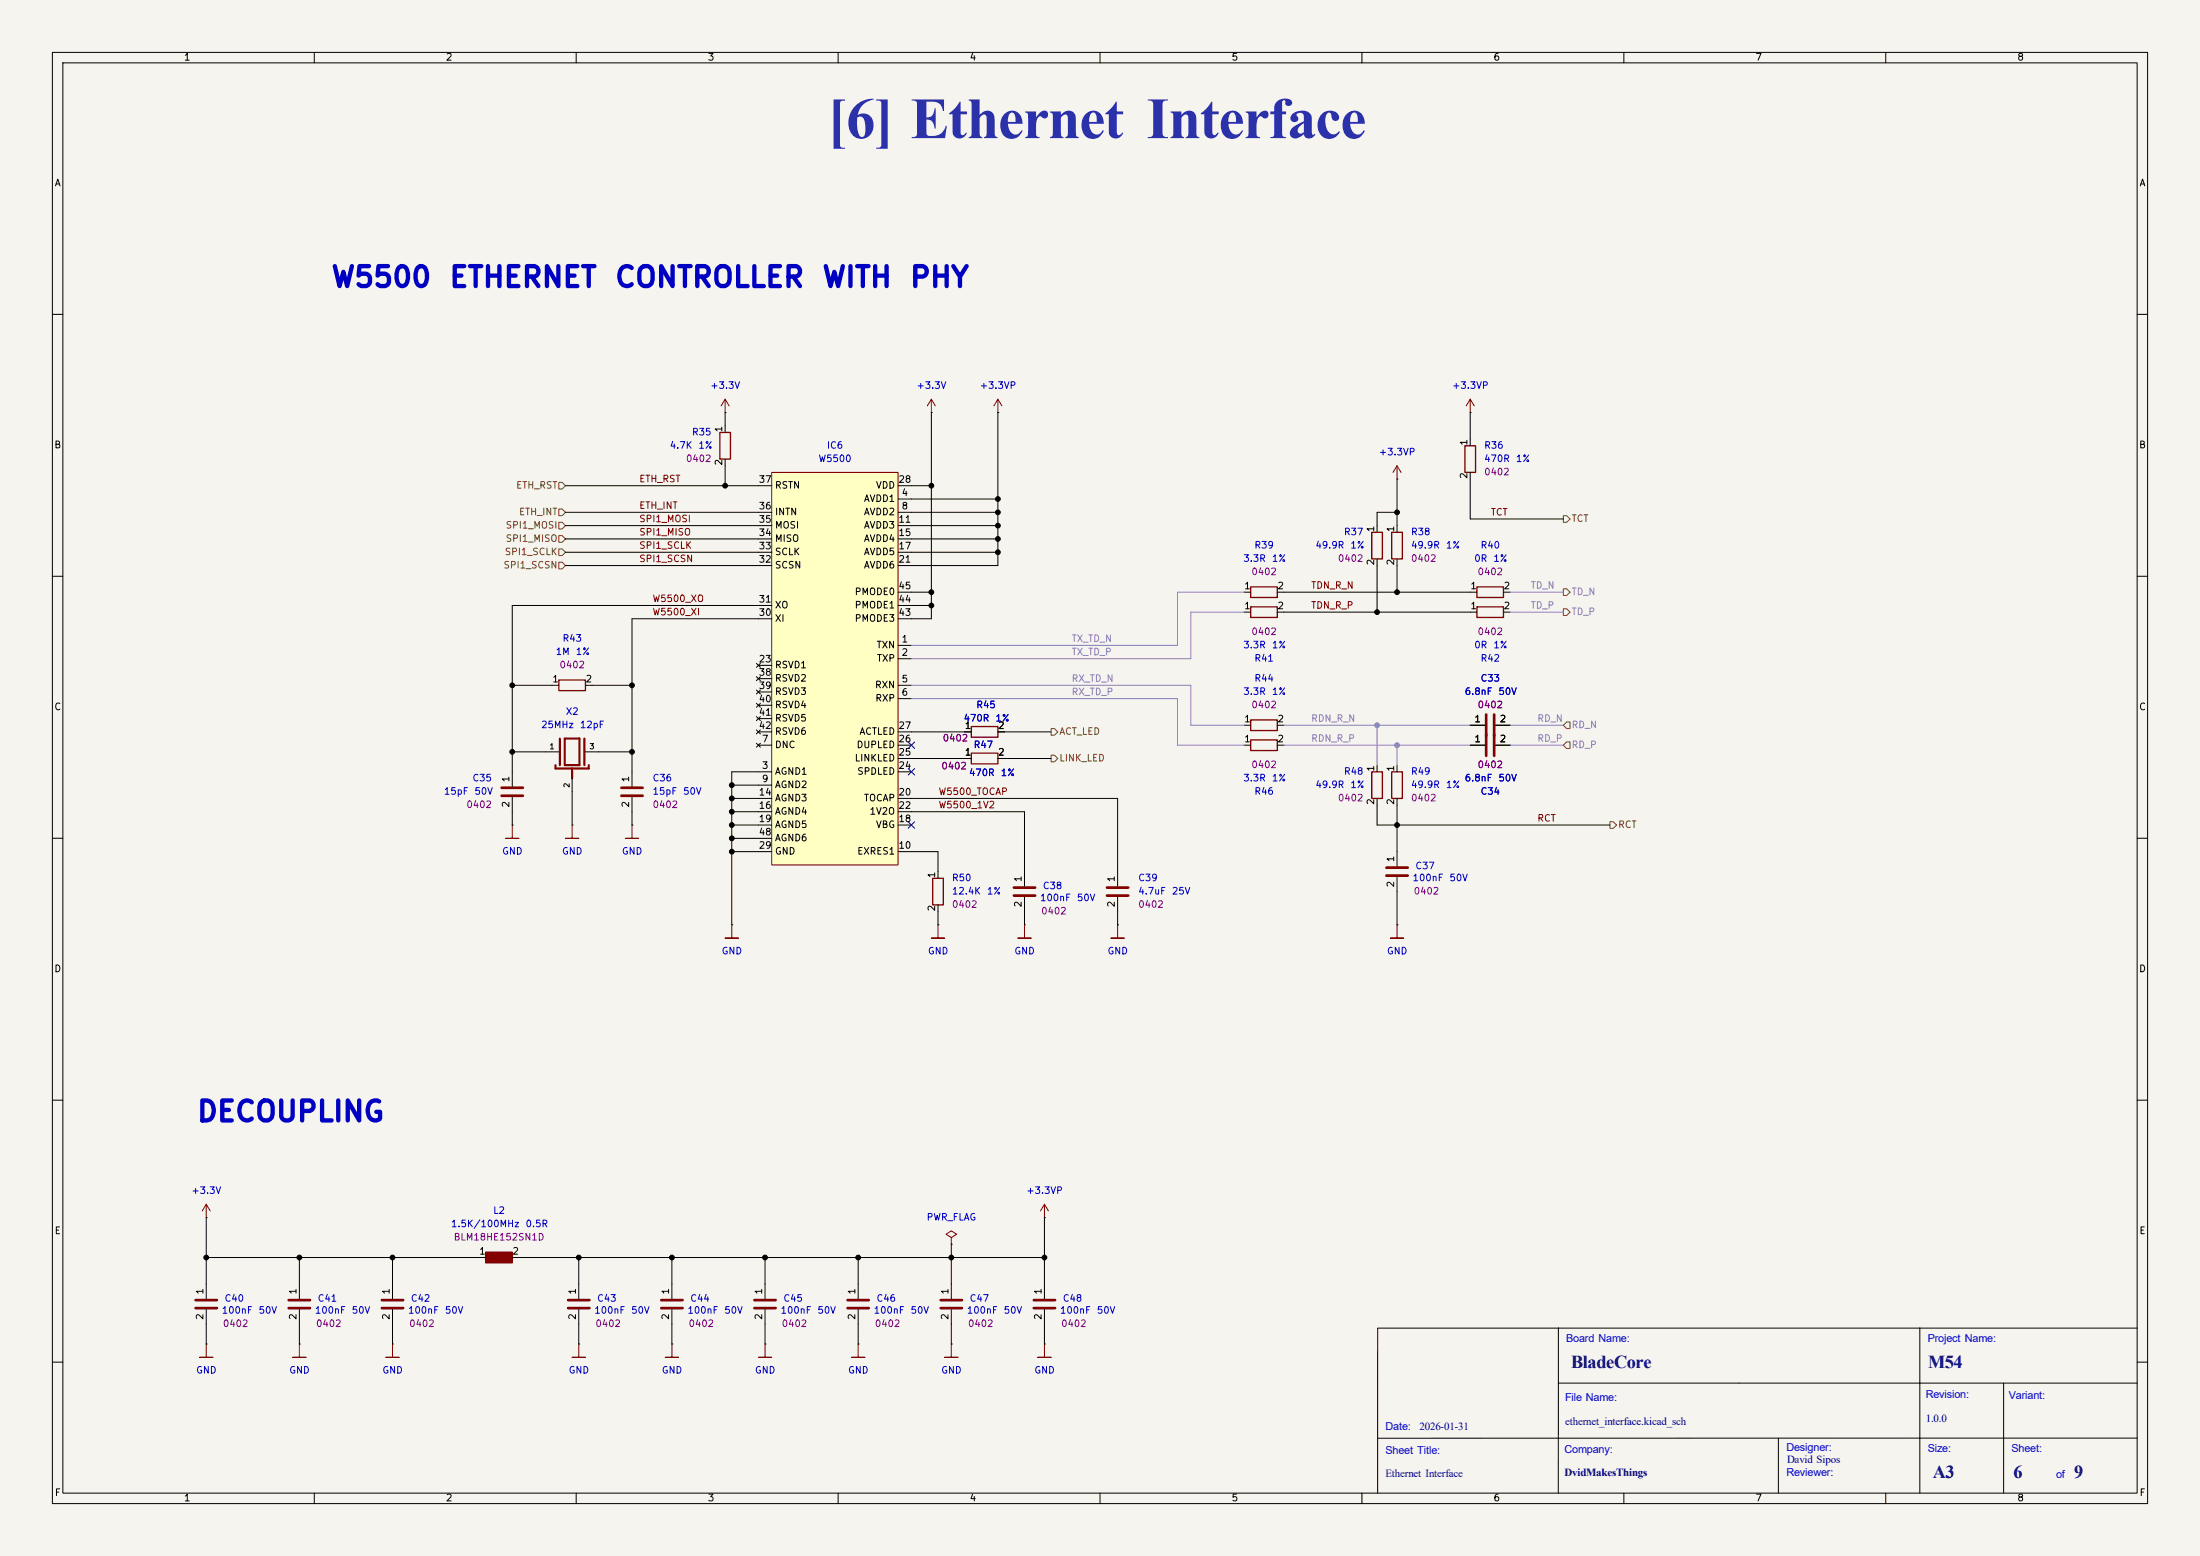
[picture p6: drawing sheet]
<svg xmlns="http://www.w3.org/2000/svg" width="420mm" height="297mm" viewBox="0 0 420 297" stroke-linecap="round" stroke-linejoin="round" font-family="sans-serif">
<path d="M0 0h420v297h-420z" fill="#f5f4ef" stroke="#f5f4ef" stroke-width=".19"/>
<g fill="none" stroke="#000" stroke-width=".19">
<path d="M10 10h400v277h-400zM12 12h396v273h-396zM60 10v2M110 10v2M160 10v2M210 10v2M260 10v2M310 10v2M360 10v2M10 60h2M408 60h2M10 110h2"/>
<path d="M408 110h2M10 160h2M104.1 143.5h2.6M109.2 148.6v2.5M111.8 143.5h2.5M184.1 144.8h1.3M190.5 144.8h1.3M408 160h2M10 210h2M408 210h2M181.6 237.5h.1M146 256.5h.1"/>
<path d="M146 245.1v2.8M146 249.9v2.8M163.8 256.5h.1M163.8 245.1v2.8M163.8 249.9v2.8M181.6 256.5h.1M263 253.5v31.5M297.5 253.5v31.5M366.5 253.5v31.5M408 253.5h-144.9M10 260h2M297.5 264h110.5"/>
<path d="M339.5 274.5v10.5M382.5 264v21M408 260h2M408 274.5h-144.9M60 285v2M110 285v2M160 285v2M210 285v2M260 285v2M310 285v2M360 285v2"/>
</g>
<path d="M181.6 236.2l1-.6-1-.7-1 .7 1 .6v1.3M146 256.5v2.6h1.3h-2.5h1.2M163.8 256.5v2.6h1.3h-2.5h1.2M181.6 256.5v2.6h1.3h-2.6h1.3" fill="none" stroke="#840000" stroke-width=".19"/>
<path d="M185.4 143.8h5.1v2h-5.1z" fill="none" stroke="#840000" stroke-width=".25"/>
<path d="M144 248.2h4.1M144 249.7h4.1M161.8 248.2h4.1M161.8 249.7h4.1" fill="none" stroke="#840000" stroke-width=".51"/>
<path d="M106 146.1v.6h6.4v-.6M106.9 141v5.1M107.8 141h2.8v5.1h-2.8zM109.2 146.7v1.9M111.6 141v5.1" fill="none" stroke="#840000" stroke-width=".41"/>
<path d="M147.3 90.2h24.1v74.9h-24.1z" fill="#ffffc3"/>
<g fill="none" stroke="#840000" stroke-width=".19">
<path d="M138.4 76.2l-.7 1.3M138.4 76.2l.8 1.3M138.4 76.2v2.5M177.8 76.2l-.8 1.3M177.8 76.2l.8 1.3M177.8 76.2v2.5M190.5 76.2l-.8 1.3M190.5 76.2l.8 1.3M190.5 76.2v2.5M280.7 76.2l-.8 1.3M280.7 76.2l.7 1.3M280.7 76.2v2.5"/>
<path d="M147.3 90.2h24.1v74.9h-24.1zM266.7 88.9l-.8 1.3M266.7 88.9l.8 1.3M266.7 88.9v2.5M97.8 157.5v2.5h1.3h-2.6h1.3M109.2 157.5v2.5h1.3h-2.6h1.3M120.6 157.5v2.5h1.3h-2.5h1.2M139.7 176.5v2.6h1.3h-2.6h1.3M179.1 176.5v2.6h1.2h-2.5h1.3M195.6 176.5v2.6h1.2h-2.5h1.3M213.4 176.5v2.6h1.2h-2.5h1.3M266.7 176.5v2.6h1.3h-2.6h1.3"/>
<path d="M39.4 229.9l-.8 1.2M39.4 229.9l.7 1.2M39.4 229.9v2.5M199.4 229.9l-.8 1.2M199.4 229.9l.8 1.2M199.4 229.9v2.5M39.4 256.5v2.6h1.2h-2.5h1.3M57.1 256.5v2.6h1.3h-2.5h1.2M74.9 256.5v2.6h1.3h-2.5h1.2M110.5 256.5v2.6h1.3h-2.6h1.3M128.3 256.5v2.6h1.2h-2.5h1.3M199.4 256.5v2.6h1.3h-2.6h1.3"/>
</g>
<g fill="none" stroke="#000" stroke-width=".19">
<path d="M138.4 78.7h.1M138.4 78.7v3.9M177.8 78.7h.1M177.8 78.7v39.4h-6.4M190.5 78.7h.1M190.5 78.7v29.3h-19.1M280.7 78.7h.1M280.7 78.7v6.4M107.9 97.8h39.4M107.9 92.7h39.4M138.4 87.6v5.1M171.4 95.3h19.1"/>
<path d="M171.4 97.8h19.1M171.4 92.7h6.4M266.7 91.4h.1M266.7 97.8h-3.8v3.8M266.7 91.4v10.2M280.7 90.2v8.9h17.7M107.9 100.3h39.4M107.9 102.9h39.4M107.9 105.4h39.4M107.9 108h39.4M147.3 118.1h-26.7v32M147.3 115.6h-49.5v34.5"/>
<path d="M171.4 100.3h19.1M171.4 102.9h19.1M171.4 105.4h19.1M171.4 115.6h6.4M171.4 113h6.4M237.5 113h1.3M237.5 116.8h1.3M243.8 113h38.1M243.8 116.8h38.1M262.9 106.7v10.1M266.7 106.7v6.3M287 113h1.3"/>
<path d="M287 116.8h1.3M97.8 130.8h8.9M111.8 130.8h8.8M144.4 126.6l.8 .8M144.4 129.2l.8 .7M144.4 131.7l.8 .8M144.4 134.2l.8 .8M144.4 136.8l.8 .7M144.4 139.3l.8 .8M144.8 127h2.5M144.8 139.7h2.5M144.8 129.5h2.5"/>
<path d="M144.8 132.1h2.5M144.8 134.6h2.5M144.8 137.2h2.5M145.2 126.6l-.8 .8M145.2 129.2l-.8 .7M145.2 131.7l-.8 .8M145.2 134.2l-.8 .8M145.2 136.8l-.8 .7M145.2 139.3l-.8 .8M171.4 123.2h2.6M171.4 125.7h2.6M171.4 130.8h2.6"/>
<path d="M171.4 133.4h2.6M171.4 139.7h14M190.5 139.7h10.2M237.5 138.4h1.3M243.8 138.4h1.3M280.7 138.4h2.8M285.5 138.4h2.8M97.8 157.5h.1M97.8 152.1v5.4M97.8 143.5h6.3M109.2 157.5h.1M109.2 151.1v6.4"/>
<path d="M114.3 143.5h6.3M120.6 157.5h.1M120.6 152.1v5.4M139.7 149.9h7.6M139.7 152.4h7.6M139.7 154.9h7.6M139.7 157.5h7.6M144.4 141.9l.8 .7M144.8 142.2h2.5M145.2 141.9l-.8 .7M147.3 147.3h-7.6v29.2M171.4 147.3h2.6"/>
<path d="M171.4 142.2h2.6M171.4 152.4h42v16.8M171.4 154.9h24.2v14.3M171.4 157.5h2.6M171.4 144.8h14M190.5 144.8h10.2M237.5 142.2h1.3M243.8 142.2h1.3M262.9 152.4v5.1h44.4M262.9 146.1v1.2M266.7 146.1v1.2M266.7 152.4v13"/>
<path d="M280.7 142.2h2.8M285.5 142.2h2.8M139.7 176.5h.1M139.7 162.6h7.6M139.7 160h7.6M171.4 162.6h7.7v5M179.1 176.5h.1M179.1 172.7v3.8M195.6 176.5h.1M195.6 171.2v5.3M213.4 176.5h.1M213.4 171.2v5.3"/>
<path d="M266.7 176.5h.1M266.7 167.4v9.1M39.4 232.4h.1M39.4 232.4v15.5M181.6 237.5v10.4M199.4 232.4h.1M199.4 232.4v15.5M39.4 256.5h.1M39.4 240h53.3M39.4 249.9v6.6M57.1 256.5h.1M57.1 240v7.9"/>
<path d="M57.1 249.9v6.6M74.9 256.5h.1M74.9 240v7.9M74.9 249.9v6.6M97.8 240h101.6M110.5 256.5h.1M110.5 240v7.9M110.5 249.9v6.6M128.3 256.5h.1M128.3 240v7.9M128.3 249.9v6.6M146 240v5.1"/>
<path d="M146 252.7v3.8M163.8 240v5.1M163.8 252.7v3.8M181.6 249.9v6.6M199.4 256.5h.1M199.4 249.9v6.6"/>
</g>
<g fill="none" stroke="#840000" stroke-width=".51">
<path d="M283.7 136.4v7.9M285.2 136.4v7.9M95.8 150.4h4M95.8 151.9h4M118.6 150.4h4.1M118.6 151.9h4.1M193.5 169.4h4.1M193.5 170.9h4.1M211.3 169.4h4.1M211.3 170.9h4.1M264.7 165.6h4M264.7 167.1h4"/>
<path d="M37.3 248.2h4.1M37.3 249.7h4.1M55.1 248.2h4.1M55.1 249.7h4.1M72.9 248.2h4.1M72.9 249.7h4.1M108.5 248.2h4M108.5 249.7h4M126.2 248.2h4.1M126.2 249.7h4.1M179.6 248.2h4M179.6 249.7h4"/>
<path d="M197.4 248.2h4M197.4 249.7h4"/>
</g>
<path d="M92.7 239h5.1v2h-5.1z" fill="#840000" stroke="#840000" stroke-width=".25"/>
<g fill="none" stroke="#840000" stroke-width=".25">
<path d="M137.4 82.6h2v5h-2zM279.7 85.1h2v5.1h-2zM238.8 112h5v2h-5zM238.8 115.8h5v2.1h-5zM261.9 101.6h2v5.1h-2zM265.7 101.6h2v5.1h-2zM281.9 112h5.1v2h-5.1zM281.9 115.8h5.1v2.1h-5.1zM106.7 129.8h5.1v2h-5.1zM185.4 138.7h5.1v2h-5.1zM238.8 137.4h5v2h-5zM238.8 141.2h5v2.1h-5z"/>
<path d="M261.9 147.3h2v5.1h-2zM265.7 147.3h2v5.1h-2zM178.1 167.6h2v5.1h-2z"/>
</g>
<g fill="none" stroke="#725600" stroke-width=".19">
<path d="M106.7 99.7h.6l.6 .6-.6 .7h-.6zM106.7 92.1h.6l.6 .6-.6 .6h-.6zM106.7 97.2h.6l.6 .6-.6 .6h-.6zM298.4 98.4h.7l.6 .7-.6 .6h-.7zM106.7 104.8h.6l.6 .6-.6 .6h-.6zM106.7 107.3h.6l.6 .7-.6 .6h-.6zM106.7 102.2h.6l.6 .7-.6 .6h-.6zM298.4 116.2h.7l.6 .6-.6 .7h-.7zM298.4 112.4h.7l.6 .6-.6 .7h-.7zM200.7 139.1h.6l.6 .6-.6 .6h-.6zM299.1 137.8h.6v1.3h-.6l-.7-.7zM200.7 144.1h.6l.6 .7-.6 .6h-.6z"/>
<path d="M298.4 142.2l.7-.6h.6v1.3h-.6zM307.3 156.8h.7l.6 .7-.6 .6h-.7z"/>
</g>
<path d="M237.5 113h-12.7v10.2h-50.8M237.5 116.8h-10.2v8.9h-53.3M288.3 113h10.1M288.3 116.8h10.1M174 130.8h53.3v7.6h10.2M174 133.4h50.8v8.8h12.7M245.1 138.4h35.6M262.9 138.4v7.7M288.3 138.4h10.1M245.1 142.2h35.6M266.7 142.2v3.9M288.3 142.2h10.1" fill="none" stroke="#907bb6" stroke-width=".19"/>
<path d="M173.4 146.7l1.2 1.2M173.4 156.9l1.2 1.2M173.4 141.6l1.2 1.2M174.6 146.7l-1.2 1.2M174.6 156.9l-1.2 1.2M174.6 141.6l-1.2 1.2" fill="none" stroke="#000084" stroke-width=".19"/>
<g fill="#000" stroke="#000" stroke-width=".19">
<circle cx="138.4" cy="92.7" r=".46"/>
<circle cx="177.8" cy="92.7" r=".46"/>
<circle cx="190.5" cy="97.8" r=".46"/>
<circle cx="190.5" cy="95.3" r=".46"/>
<circle cx="266.7" cy="97.8" r=".46"/>
<circle cx="177.8" cy="115.6" r=".46"/>
<circle cx="177.8" cy="113" r=".46"/>
<circle cx="190.5" cy="100.3" r=".46"/>
<circle cx="190.5" cy="105.4" r=".46"/>
<circle cx="190.5" cy="102.9" r=".46"/>
<circle cx="262.9" cy="116.8" r=".46"/>
<circle cx="266.7" cy="113" r=".46"/>
<circle cx="97.8" cy="130.8" r=".46"/>
<circle cx="120.6" cy="130.8" r=".46"/>
<circle cx="97.8" cy="143.5" r=".46"/>
<circle cx="120.6" cy="143.5" r=".46"/>
<circle cx="139.7" cy="157.5" r=".46"/>
<circle cx="139.7" cy="152.4" r=".46"/>
<circle cx="139.7" cy="149.9" r=".46"/>
<circle cx="139.7" cy="154.9" r=".46"/>
<circle cx="266.7" cy="157.5" r=".46"/>
<circle cx="139.7" cy="160" r=".46"/>
<circle cx="139.7" cy="162.6" r=".46"/>
<circle cx="39.4" cy="240" r=".46"/>
<circle cx="57.1" cy="240" r=".46"/>
<circle cx="74.9" cy="240" r=".46"/>
<circle cx="110.5" cy="240" r=".46"/>
<circle cx="128.3" cy="240" r=".46"/>
<circle cx="146" cy="240" r=".46"/>
<circle cx="163.8" cy="240" r=".46"/>
<circle cx="181.6" cy="240" r=".46"/>
<circle cx="199.4" cy="240" r=".46"/>
</g>
<g fill="#907bb6" stroke="#907bb6" stroke-width=".19">
<circle cx="262.9" cy="138.4" r=".46"/>
<circle cx="266.7" cy="142.2" r=".46"/>
</g>
<text font-size="11.1" fill="#2b31a8" x="158" y="26.4">[6] Ethernet Interface</text>
<g font-size="3.8" fill="#0000c2">
<text x="63" y="55.8">W5500</text>
<text x="85.5" y="55.8">ETHERNET</text>
<text x="117.1" y="55.8">CONTROLLER</text>
<text x="156.7" y="55.8">WITH</text>
<text x="173.4" y="55.8">PHY</text>
<text x="37.3" y="215">DECOUPLING</text>
</g>
<g font-size="3.5" fill="#00007f">
<text x="299.9" y="261.1">BladeCore</text>
<text x="368.1" y="261.1">M54</text>
<text x="369" y="282.1">A3</text>
<text x="384.4" y="282.1">6</text>
<text x="396" y="282.1">9</text>
</g>
<g font-size="2.1" fill="#00f">
<text x="299" y="256.2">Board Name:</text>
<text x="368" y="256.2">Project Name:</text>
<text x="298.8" y="267.4">File Name:</text>
<text x="367.6" y="266.9">Revision:</text>
<text x="383.5" y="267">Variant:</text>
<text x="264.5" y="272.9">Date:</text>
<text x="264.5" y="277.5">Sheet Title:</text>
<text x="298.7" y="277.3">Company:</text>
<text x="341.1" y="281.7">Reviewer:</text>
<text x="341.1" y="277">Designer:</text>
<text x="368" y="277.2">Size:</text>
<text x="384" y="277.2">Sheet:</text>
<text x="392.5" y="282.2">of</text>
</g>
<g font-size="2.1" fill="#00007f">
<text x="271" y="272.9">2026-01-31</text>
<text x="298.8" y="271.9">ethernet_interface.kicad_sch</text>
<text x="367.6" y="271.4">1.0.0</text>
<text x="264.5" y="282">Ethernet Interface</text>
<text x="298.7" y="281.8">DvidMakesThings</text>
<text x="341.2" y="279.2">David Sipos</text>
</g>
<g font-size="1.3">
<text x="35" y="11.9">1</text>
<text x="85" y="11.9">2</text>
<text x="135" y="11.9">3</text>
<text x="185" y="11.9">4</text>
<text x="235" y="11.9">5</text>
<text x="285" y="11.9">6</text>
<text x="335" y="11.9">7</text>
<text x="385" y="11.9">8</text>
<text x="10.3" y="35.9">A</text>
<text x="408.3" y="35.9">A</text>
<text x="138.2" y="82.6" transform="rotate(-90 138.2 82.6)">1</text>
<text x="10.3" y="85.9">B</text>
<text x="138.2" y="89" transform="rotate(-90 138.2 89)">2</text>
<text x="280.4" y="85.2" transform="rotate(-90 280.4 85.2)">1</text>
<text x="408.2" y="85.9">B</text>
<text x="144.7" y="92.5">37</text>
<text x="147.8" y="93.6">RSTN</text>
<text x="167.1" y="93.6">VDD</text>
<text x="171.4" y="92.5">28</text>
<text x="172" y="95">4</text>
<text x="280.4" y="91.5" transform="rotate(-90 280.4 91.5)">2</text>
<text x="144.7" y="100.1">35</text>
<text x="144.7" y="97.5">36</text>
<text x="147.8" y="101.2">MOSI</text>
<text x="147.8" y="98.7">INTN</text>
<text x="164.8" y="96.1">AVDD1</text>
<text x="164.8" y="98.7">AVDD2</text>
<text x="164.8" y="101.2">AVDD3</text>
<text x="171.4" y="100.1">11</text>
<text x="172" y="97.5">8</text>
<text x="262.6" y="101.7" transform="rotate(-90 262.6 101.7)">1</text>
<text x="266.4" y="101.7" transform="rotate(-90 266.4 101.7)">1</text>
<text x="144.7" y="107.7">32</text>
<text x="144.7" y="105.2">33</text>
<text x="144.7" y="102.6">34</text>
<text x="147.8" y="106.3">SCLK</text>
<text x="147.8" y="103.7">MISO</text>
<text x="164.8" y="103.7">AVDD4</text>
<text x="164.8" y="106.3">AVDD5</text>
<text x="171.4" y="102.6">15</text>
<text x="171.4" y="105.2">17</text>
<text x="171.4" y="107.7">21</text>
<text x="147.8" y="108.8">SCSN</text>
<text x="163.1" y="113.9">PMODE0</text>
<text x="164.8" y="108.8">AVDD6</text>
<text x="171.4" y="112.8">45</text>
<text x="237.4" y="112.8">1</text>
<text x="243.8" y="112.8">2</text>
<text x="262.6" y="108" transform="rotate(-90 262.6 108)">2</text>
<text x="266.4" y="108" transform="rotate(-90 266.4 108)">2</text>
<text x="280.6" y="112.8">1</text>
<text x="286.9" y="112.8">2</text>
<text x="144.7" y="117.9">30</text>
<text x="144.7" y="115.3">31</text>
<text x="147.8" y="119">XI</text>
<text x="147.8" y="116.4">XO</text>
<text x="163.1" y="119">PMODE3</text>
<text x="163.1" y="116.4">PMODE1</text>
<text x="171.4" y="117.9">43</text>
<text x="171.4" y="115.3">44</text>
<text x="237.4" y="116.6">1</text>
<text x="243.8" y="116.6">2</text>
<text x="280.6" y="116.6">1</text>
<text x="286.9" y="116.6">2</text>
<text x="167.2" y="124.1">TXN</text>
<text x="172" y="122.9">1</text>
<text x="172" y="125.5">2</text>
<text x="105.3" y="130.6">1</text>
<text x="111.7" y="130.6">2</text>
<text x="144.7" y="126.7">23</text>
<text x="144.7" y="129.3">38</text>
<text x="144.7" y="131.8">39</text>
<text x="147.8" y="127.9">RSVD1</text>
<text x="147.8" y="130.4">RSVD2</text>
<text x="166.9" y="131.7">RXN</text>
<text x="167.3" y="126.6">TXP</text>
<text x="172" y="130.6">5</text>
<text x="10.3" y="135.9">C</text>
<text x="144.7" y="134.4">40</text>
<text x="144.7" y="136.9">41</text>
<text x="147.8" y="132.9">RSVD3</text>
<text x="147.8" y="135.5">RSVD4</text>
<text x="167" y="134.2">RXP</text>
<text x="172" y="133.1">6</text>
<text x="408.2" y="135.9">C</text>
<text x="144.7" y="139.4">42</text>
<text x="145.3" y="142">7</text>
<text x="147.8" y="143.1">DNC</text>
<text x="147.8" y="138">RSVD5</text>
<text x="147.8" y="140.6">RSVD6</text>
<text x="163.4" y="143.1">DUPLED</text>
<text x="164" y="140.6">ACTLED</text>
<text x="171.4" y="142">26</text>
<text x="171.4" y="139.4">27</text>
<text x="184.1" y="139.4">1</text>
<text x="190.4" y="139.4">2</text>
<text x="237.4" y="138.2">1</text>
<text x="237.4" y="142">1</text>
<text x="243.8" y="138.2">2</text>
<text x="243.8" y="142">2</text>
<text x="281.4" y="142">1</text>
<text x="281.4" y="138.2">1</text>
<text x="286.2" y="142">2</text>
<text x="286.2" y="138.2">2</text>
<text x="97.5" y="149.4" transform="rotate(-90 97.5 149.4)">1</text>
<text x="120.4" y="149.4" transform="rotate(-90 120.4 149.4)">1</text>
<text x="145.3" y="147.1">3</text>
<text x="145.3" y="149.6">9</text>
<text x="147.8" y="148.2">AGND1</text>
<text x="163.1" y="145.6">LINKLED</text>
<text x="163.5" y="148.2">SPDLED</text>
<text x="171.4" y="147.1">24</text>
<text x="171.4" y="144.5">25</text>
<text x="184.1" y="144.5">1</text>
<text x="190.4" y="144.5">2</text>
<text x="262.6" y="147.4" transform="rotate(-90 262.6 147.4)">1</text>
<text x="266.4" y="147.4" transform="rotate(-90 266.4 147.4)">1</text>
<text x="97.5" y="154.2" transform="rotate(-90 97.5 154.2)">2</text>
<text x="120.4" y="154.2" transform="rotate(-90 120.4 154.2)">2</text>
<text x="144.7" y="152.1">14</text>
<text x="144.7" y="154.7">16</text>
<text x="147.8" y="150.7">AGND2</text>
<text x="147.8" y="153.3">AGND3</text>
<text x="147.8" y="155.8">AGND4</text>
<text x="164.8" y="153.3">TOCAP</text>
<text x="165.9" y="155.8">1V2O</text>
<text x="171.4" y="152.1">20</text>
<text x="171.4" y="154.7">22</text>
<text x="262.6" y="153.7" transform="rotate(-90 262.6 153.7)">2</text>
<text x="266.4" y="153.7" transform="rotate(-90 266.4 153.7)">2</text>
<text x="144.7" y="157.2">19</text>
<text x="144.7" y="159.8">48</text>
<text x="147.8" y="158.3">AGND5</text>
<text x="147.8" y="160.9">AGND6</text>
<text x="167.1" y="158.3">VBG</text>
<text x="171.4" y="157.2">18</text>
<text x="144.7" y="162.3">29</text>
<text x="147.8" y="163.4">GND</text>
<text x="163.5" y="163.4">EXRES1</text>
<text x="171.4" y="162.3">10</text>
<text x="178.8" y="167.7" transform="rotate(-90 178.8 167.7)">1</text>
<text x="266.4" y="164.7" transform="rotate(-90 266.4 164.7)">1</text>
<text x="195.3" y="173.3" transform="rotate(-90 195.3 173.3)">2</text>
<text x="195.3" y="168.5" transform="rotate(-90 195.3 168.5)">1</text>
<text x="213.1" y="173.3" transform="rotate(-90 213.1 173.3)">2</text>
<text x="213.1" y="168.5" transform="rotate(-90 213.1 168.5)">1</text>
<text x="266.4" y="169.5" transform="rotate(-90 266.4 169.5)">2</text>
<text x="178.8" y="174.1" transform="rotate(-90 178.8 174.1)">2</text>
<text x="10.3" y="185.9">D</text>
<text x="408.2" y="185.9">D</text>
<text x="10.3" y="235.9">E</text>
<text x="91.4" y="239.8">1</text>
<text x="97.7" y="239.8">2</text>
<text x="408.3" y="235.9">E</text>
<text x="39.1" y="247.2" transform="rotate(-90 39.1 247.2)">1</text>
<text x="56.9" y="247.2" transform="rotate(-90 56.9 247.2)">1</text>
<text x="74.7" y="247.2" transform="rotate(-90 74.7 247.2)">1</text>
<text x="110.2" y="247.2" transform="rotate(-90 110.2 247.2)">1</text>
<text x="128" y="247.2" transform="rotate(-90 128 247.2)">1</text>
<text x="145.8" y="247.2" transform="rotate(-90 145.8 247.2)">1</text>
<text x="163.6" y="247.2" transform="rotate(-90 163.6 247.2)">1</text>
<text x="181.4" y="247.2" transform="rotate(-90 181.4 247.2)">1</text>
<text x="199.1" y="247.2" transform="rotate(-90 199.1 247.2)">1</text>
<text x="39.1" y="252" transform="rotate(-90 39.1 252)">2</text>
<text x="56.9" y="252" transform="rotate(-90 56.9 252)">2</text>
<text x="74.7" y="252" transform="rotate(-90 74.7 252)">2</text>
<text x="110.2" y="252" transform="rotate(-90 110.2 252)">2</text>
<text x="128" y="252" transform="rotate(-90 128 252)">2</text>
<text x="145.8" y="252" transform="rotate(-90 145.8 252)">2</text>
<text x="163.6" y="252" transform="rotate(-90 163.6 252)">2</text>
<text x="181.4" y="252" transform="rotate(-90 181.4 252)">2</text>
<text x="199.1" y="252" transform="rotate(-90 199.1 252)">2</text>
<text x="10.3" y="285.9">F</text>
<text x="35" y="286.9">1</text>
<text x="85" y="286.9">2</text>
<text x="135" y="286.9">3</text>
<text x="185" y="286.9">4</text>
<text x="235" y="286.9">5</text>
<text x="285" y="286.9">6</text>
<text x="335" y="286.9">7</text>
<text x="385" y="286.9">8</text>
<text x="408.3" y="285.9">F</text>
</g>
<g font-size="1.3" fill="#0000c2">
<text x="135.5" y="74.5">+3.3V</text>
<text x="174.9" y="74.5">+3.3V</text>
<text x="186.9" y="74.5">+3.3VP</text>
<text x="277.1" y="74.5">+3.3VP</text>
<text x="132" y="83.4">R35</text>
<text x="127.8" y="86">4.7K</text>
<text x="133.2" y="86">1%</text>
<text x="156.1" y="88.5">W5500</text>
<text x="157.7" y="86">IC6</text>
<text x="263.1" y="87.2">+3.3VP</text>
<text x="283.2" y="86">R36</text>
<text x="283.2" y="88.5">470R</text>
<text x="289.3" y="88.5">1%</text>
<text x="237.2" y="107.5">3.3R</text>
<text x="239.4" y="105">R39</text>
<text x="242.7" y="107.5">1%</text>
<text x="251" y="105">49.9R</text>
<text x="256.4" y="102.5">R37</text>
<text x="257.7" y="105">1%</text>
<text x="269.2" y="102.5">R38</text>
<text x="269.2" y="105">49.9R</text>
<text x="275.9" y="105">1%</text>
<text x="281.3" y="107.5">0R</text>
<text x="282.5" y="105">R40</text>
<text x="285" y="107.5">1%</text>
<text x="106" y="125.3">1M</text>
<text x="107.3" y="122.8">R43</text>
<text x="109.8" y="125.3">1%</text>
<text x="237.2" y="124.1">3.3R</text>
<text x="242.7" y="124.1">1%</text>
<text x="281.3" y="124.1">0R</text>
<text x="285" y="124.1">1%</text>
<text x="239.4" y="130.4">R44</text>
<text x="239.4" y="126.6">R41</text>
<text x="282.5" y="126.6">R42</text>
<text x="282.5" y="130.4">C33</text>
<text x="107.9" y="136.8">X2</text>
<text x="186.3" y="135.5">R45</text>
<text x="237.2" y="132.9">3.3R</text>
<text x="242.7" y="132.9">1%</text>
<text x="279.5" y="132.9">6.8nF</text>
<text x="285.9" y="132.9">50V</text>
<text x="103.2" y="139.3">25MHz</text>
<text x="110.6" y="139.3">12pF</text>
<text x="183.8" y="138">470R</text>
<text x="185.8" y="143.1">R47</text>
<text x="189.9" y="138">1%</text>
<text x="90.1" y="149.5">C35</text>
<text x="124.5" y="149.5">C36</text>
<text x="184.9" y="148.4">470R</text>
<text x="190.9" y="148.4">1%</text>
<text x="237.2" y="149.5">3.3R</text>
<text x="242.7" y="149.5">1%</text>
<text x="256.4" y="148.2">R48</text>
<text x="269.2" y="148.2">R49</text>
<text x="279.5" y="149.5">6.8nF</text>
<text x="285.9" y="149.5">50V</text>
<text x="84.6" y="152">15pF</text>
<text x="90.5" y="152">50V</text>
<text x="124.5" y="152">15pF</text>
<text x="130.3" y="152">50V</text>
<text x="239.4" y="152">R46</text>
<text x="251" y="150.7">49.9R</text>
<text x="257.7" y="150.7">1%</text>
<text x="269.2" y="150.7">49.9R</text>
<text x="275.9" y="150.7">1%</text>
<text x="282.5" y="152">C34</text>
<text x="95.8" y="163.4">GND</text>
<text x="107.2" y="163.4">GND</text>
<text x="118.6" y="163.4">GND</text>
<text x="270.1" y="166.2">C37</text>
<text x="181.6" y="168.5">R50</text>
<text x="181.6" y="171">12.4K</text>
<text x="188.3" y="171">1%</text>
<text x="198.4" y="172.3">100nF</text>
<text x="199" y="170">C38</text>
<text x="205.5" y="172.3">50V</text>
<text x="217.2" y="168.5">C39</text>
<text x="217.2" y="171">4.7uF</text>
<text x="223.6" y="171">25V</text>
<text x="269.6" y="168.5">100nF</text>
<text x="276.6" y="168.5">50V</text>
<text x="137.7" y="182.5">GND</text>
<text x="177" y="182.5">GND</text>
<text x="193.5" y="182.5">GND</text>
<text x="211.3" y="182.5">GND</text>
<text x="264.7" y="182.5">GND</text>
<text x="36.4" y="228.2">+3.3V</text>
<text x="94" y="232">L2</text>
<text x="176.8" y="233.3">PWR_FLAG</text>
<text x="195.8" y="228.2">+3.3VP</text>
<text x="86" y="234.5">1.5K/100MHz</text>
<text x="100.2" y="234.5">0.5R</text>
<text x="42.2" y="251.1">100nF</text>
<text x="42.8" y="248.8">C40</text>
<text x="49.3" y="251.1">50V</text>
<text x="60" y="251.1">100nF</text>
<text x="60.5" y="248.8">C41</text>
<text x="67" y="251.1">50V</text>
<text x="77.8" y="251.1">100nF</text>
<text x="78.3" y="248.8">C42</text>
<text x="84.8" y="251.1">50V</text>
<text x="113.3" y="251.1">100nF</text>
<text x="113.9" y="248.8">C43</text>
<text x="120.4" y="251.1">50V</text>
<text x="131.1" y="251.1">100nF</text>
<text x="131.7" y="248.8">C44</text>
<text x="138.2" y="251.1">50V</text>
<text x="148.9" y="251.1">100nF</text>
<text x="149.4" y="248.8">C45</text>
<text x="155.9" y="251.1">50V</text>
<text x="166.7" y="251.1">100nF</text>
<text x="167.2" y="248.8">C46</text>
<text x="173.7" y="251.1">50V</text>
<text x="184.5" y="251.1">100nF</text>
<text x="185" y="248.8">C47</text>
<text x="191.5" y="251.1">50V</text>
<text x="202.2" y="251.1">100nF</text>
<text x="202.8" y="248.8">C48</text>
<text x="209.3" y="251.1">50V</text>
<text x="37.3" y="262.5">GND</text>
<text x="55.1" y="262.5">GND</text>
<text x="72.9" y="262.5">GND</text>
<text x="108.5" y="262.5">GND</text>
<text x="126.2" y="262.5">GND</text>
<text x="144" y="262.5">GND</text>
<text x="161.8" y="262.5">GND</text>
<text x="179.6" y="262.5">GND</text>
<text x="197.4" y="262.5">GND</text>
</g>
<g font-size="1.3" fill="#840084">
<text x="130.8" y="88.5">0402</text>
<text x="283.2" y="91">0402</text>
<text x="255.3" y="107.5">0402</text>
<text x="269.2" y="107.5">0402</text>
<text x="238.8" y="110.1">0402</text>
<text x="282" y="110.1">0402</text>
<text x="238.8" y="121.5">0402</text>
<text x="282" y="121.5">0402</text>
<text x="106.7" y="127.9">0402</text>
<text x="238.8" y="135.5">0402</text>
<text x="282" y="135.5">0402</text>
<text x="179.9" y="141.8">0402</text>
<text x="179.6" y="147.2">0402</text>
<text x="238.8" y="146.9">0402</text>
<text x="282" y="146.9">0402</text>
<text x="88.9" y="154.5">0402</text>
<text x="124.5" y="154.5">0402</text>
<text x="255.3" y="153.3">0402</text>
<text x="269.2" y="153.3">0402</text>
<text x="181.6" y="173.6">0402</text>
<text x="217.2" y="173.6">0402</text>
<text x="269.8" y="171">0402</text>
<text x="198.6" y="174.9">0402</text>
<text x="86.5" y="237.1">BLM18HE152SN1D</text>
<text x="42.4" y="253.6">0402</text>
<text x="60.2" y="253.6">0402</text>
<text x="78" y="253.6">0402</text>
<text x="113.6" y="253.6">0402</text>
<text x="131.3" y="253.6">0402</text>
<text x="149.1" y="253.6">0402</text>
<text x="166.9" y="253.6">0402</text>
<text x="184.7" y="253.6">0402</text>
<text x="202.5" y="253.6">0402</text>
</g>
<g font-size="1.3" fill="#725600">
<text x="98.4" y="93.6">ETH_RST</text>
<text x="96.4" y="101.2">SPI1_MOSI</text>
<text x="99" y="98.7">ETH_INT</text>
<text x="299.9" y="99.9">TCT</text>
<text x="96.2" y="106.3">SPI1_SCLK</text>
<text x="96.4" y="103.7">SPI1_MISO</text>
<text x="96" y="108.8">SPI1_SCSN</text>
<text x="202.1" y="140.6">ACT_LED</text>
<text x="202.1" y="145.6">LINK_LED</text>
<text x="308.8" y="158.3">RCT</text>
</g>
<g font-size="1.3" fill="#840000">
<text x="121.9" y="92.4">ETH_RST</text>
<text x="121.9" y="97.4">ETH_INT</text>
<text x="121.9" y="100">SPI1_MOSI</text>
<text x="284.5" y="98.7">TCT</text>
<text x="121.9" y="102.5">SPI1_MISO</text>
<text x="121.9" y="105.1">SPI1_SCLK</text>
<text x="121.9" y="107.6">SPI1_SCSN</text>
<text x="250.2" y="112.7">TDN_R_N</text>
<text x="124.5" y="115.2">W5500_XO</text>
<text x="124.5" y="117.8">W5500_XI</text>
<text x="250.2" y="116.5">TDN_R_P</text>
<text x="179.1" y="154.6">W5500_1V2</text>
<text x="179.1" y="152.1">W5500_TOCAP</text>
<text x="293.4" y="157.1">RCT</text>
</g>
<g font-size="1.3" fill="#907bb6">
<text x="292.1" y="112.7">TD_N</text>
<text x="299.9" y="113.9">TD_N</text>
<text x="292.1" y="116.5">TD_P</text>
<text x="299.9" y="117.7">TD_P</text>
<text x="204.5" y="122.8">TX_TD_N</text>
<text x="204.5" y="125.4">TX_TD_P</text>
<text x="204.5" y="130.5">RX_TD_N</text>
<text x="204.5" y="133">RX_TD_P</text>
<text x="250.2" y="141.9">RDN_R_P</text>
<text x="250.2" y="138.1">RDN_R_N</text>
<text x="293.4" y="141.9">RD_P</text>
<text x="293.4" y="138.1">RD_N</text>
<text x="299.9" y="139.3">RD_N</text>
<text x="299.9" y="143.1">RD_P</text>
</g>
<g font-size="1">
<text x="104.8" y="143.3">1</text>
<text x="112.4" y="143.3">3</text>
<text x="109" y="150.5" transform="rotate(-90 109 150.5)">2</text>
</g>
</svg>
